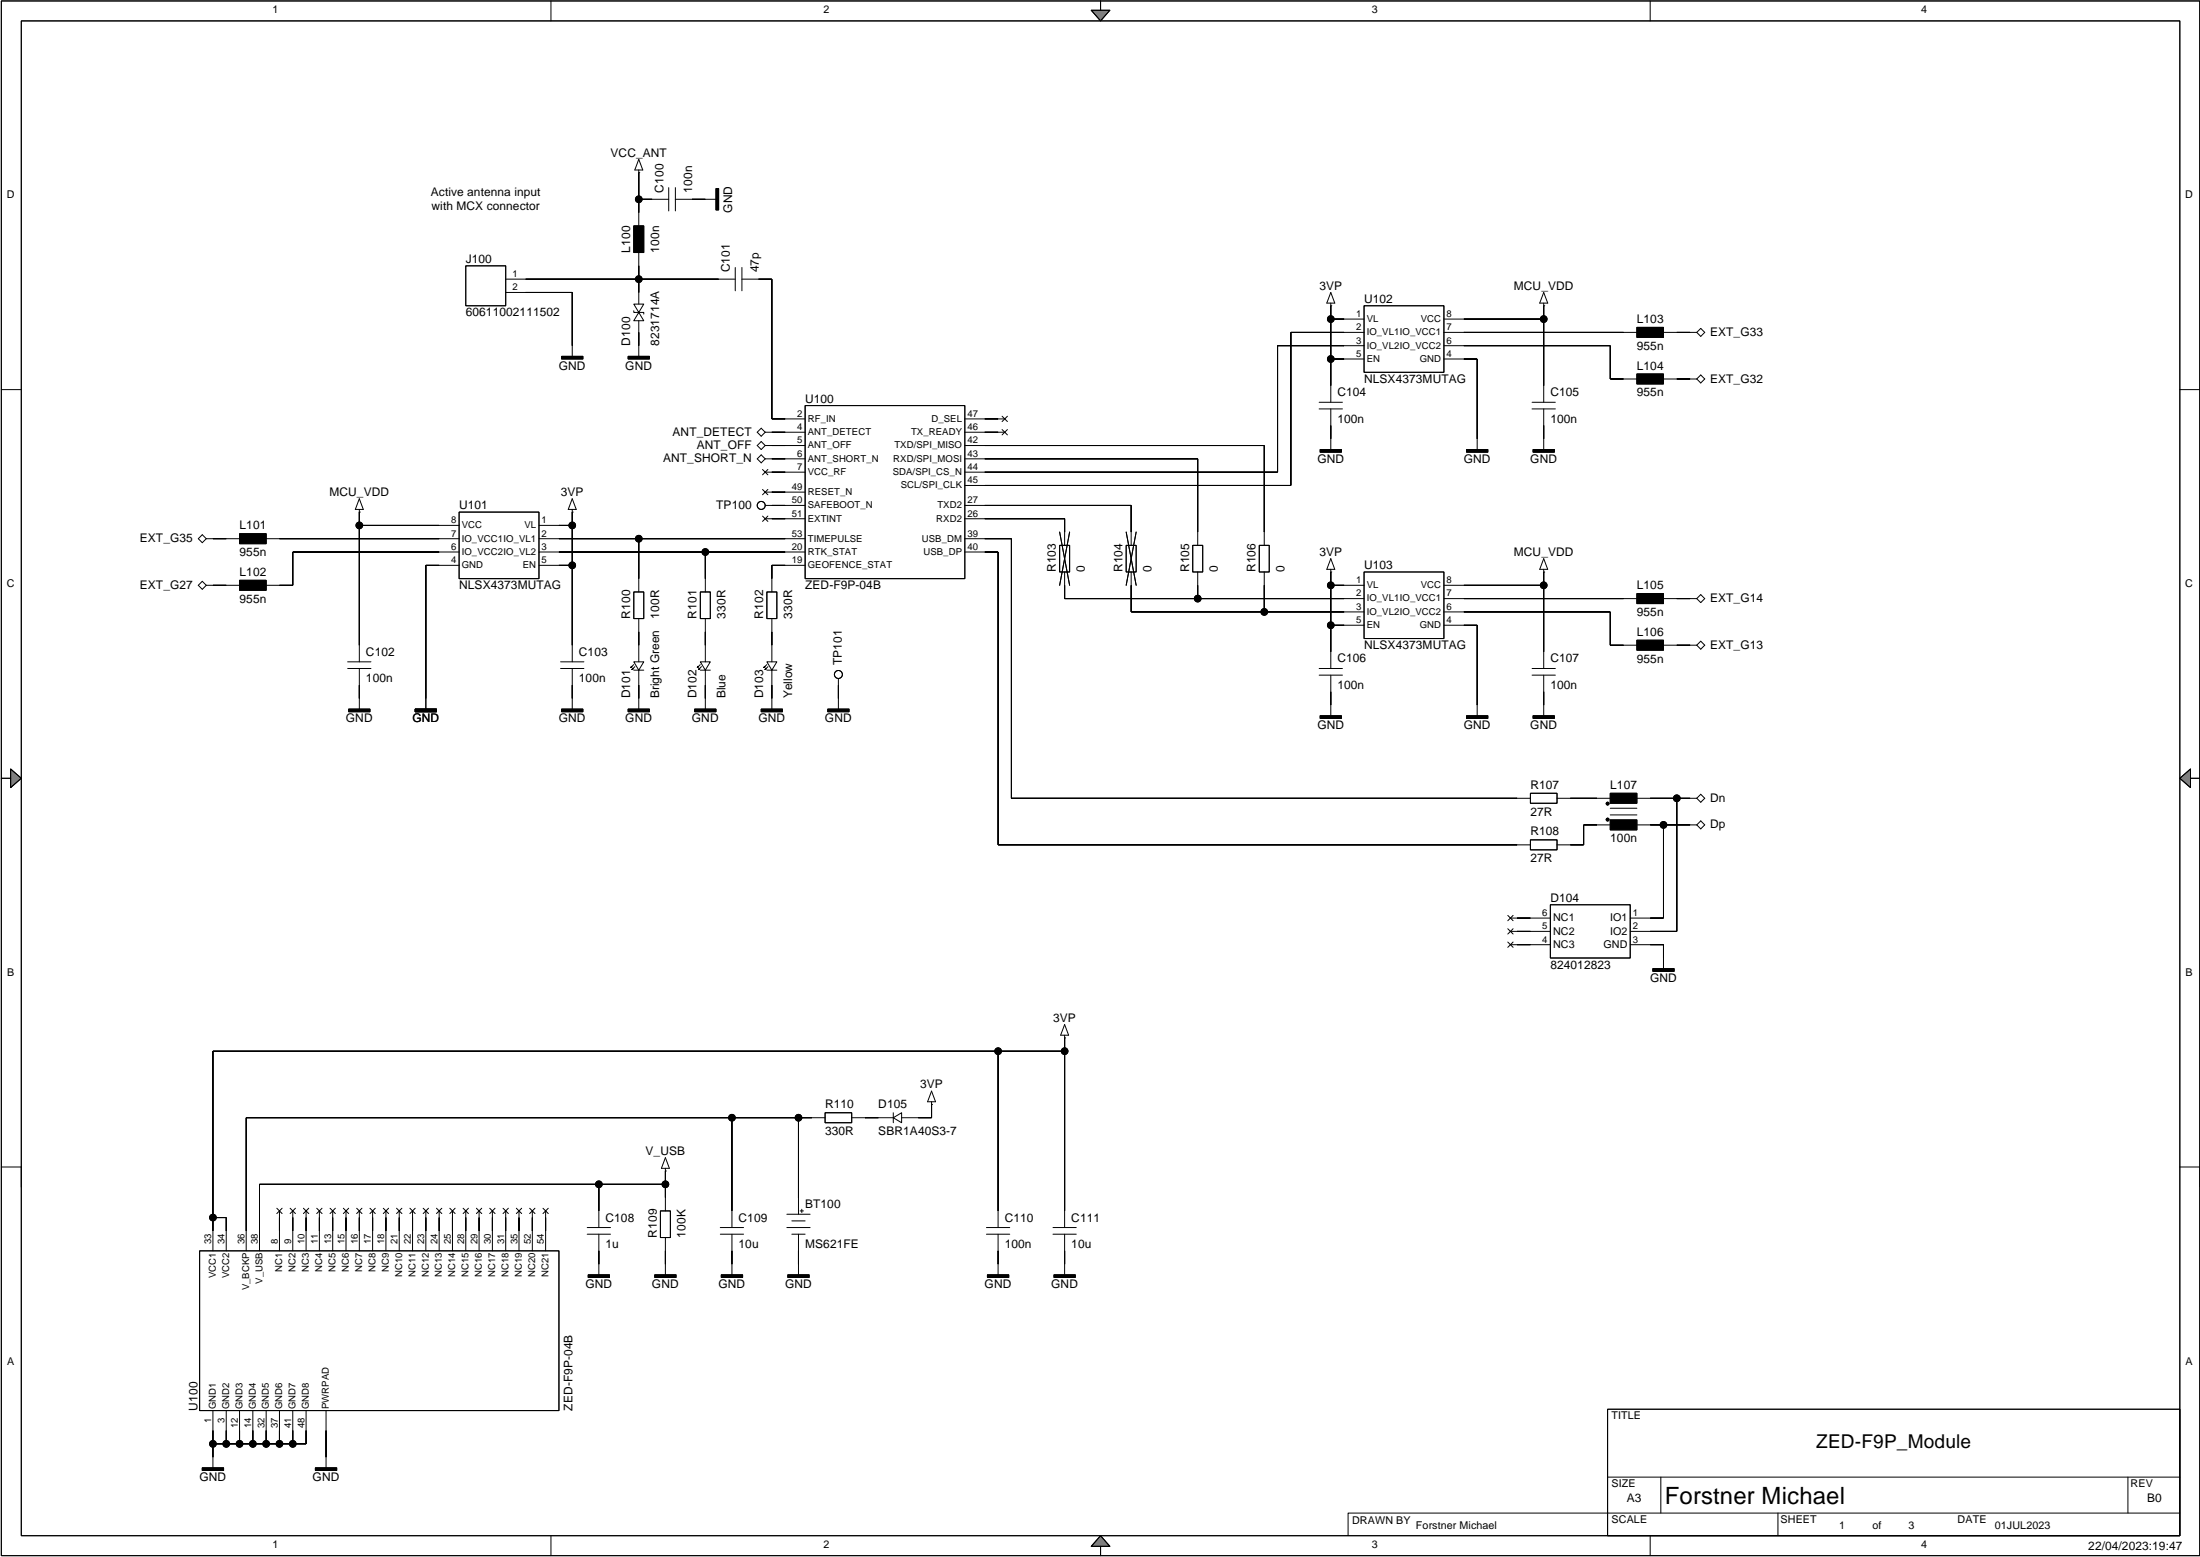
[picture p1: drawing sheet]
<svg xmlns="http://www.w3.org/2000/svg" width="420mm" height="297mm" viewBox="0 0 420 297" stroke-linecap="round" stroke-linejoin="round" font-family="sans-serif">
<path d="M416 148.5l2-1.8v1.8h1.8h-1.8v1.8z" fill-rule="evenodd" fill="#808080" stroke="#000" stroke-width=".19"/>
<path d="M418 148.5v1.8l-2-1.8 2-1.8v1.8h1.8" fill="none" stroke="#000" stroke-width=".19"/>
<path d="M210 .2v1.8h1.8l-1.8 2-1.8-2h1.8z" fill-rule="evenodd" fill="#808080" stroke="#000" stroke-width=".19"/>
<path d="M210 .2v1.8h1.8l-1.8 2-1.8-2h1.8" fill="none" stroke="#000" stroke-width=".19"/>
<path d="M2 146.7l2.1 1.8-2.1 1.8v-1.8h-1.7h1.7z" fill-rule="evenodd" fill="#808080" stroke="#000" stroke-width=".19"/>
<path d="M.3 148.5h1.7v1.8l2.1-1.8-2.1-1.8v1.8M306.8 288.7h-49.6v4.3M306.8 281.8h109.2M316.9 281.8v6.9M339.3 288.7v4.3M406.1 281.8v6.9" fill="none" stroke="#000" stroke-width=".19"/>
<path d="M210 293l1.8 2h-1.8v1.8v-1.8h-1.8z" fill-rule="evenodd" fill="#808080" stroke="#000" stroke-width=".19"/>
<g fill="none" stroke="#000" stroke-width=".19">
<path d="M.3 .2h419.5v296.6h-419.5zM4.1 4h411.9v289h-411.9zM105.1 .2v3.8M314.9 .2v3.8M121.9 32.9h.1M121.9 32.4v10.7M121.9 30.4l.8 2h-1.6zM121.9 38h5.7M127.6 35.8v4.4M128.9 38h7.7M128.9 35.8v4.4M136.6 36h.5v4h-.5z"/>
<path d="M88.9 50.7h7.6v7.6h-7.6zM96.5 55.8h12.7v12.2M96.5 53.3h43.8M120.9 43.1h1.9v5.1h-1.9zM120.9 59.3v.3h1.9v.3M120.9 58h1.9l-.9 1.6zM121.9 59.6l.9 1.6h-1.9zM121.9 48.2v9.8M140.3 51v4.5M141.6 53.3h5.7v26.6h6.3M141.6 51v4.5M253.9 58.3h.1"/>
<path d="M253.9 57.8v18.9M253.9 55.8l.8 2h-1.5zM260.3 58.3h15.2v12.7h-15.2zM294.6 58.3h.1M294.6 55.8l.7 2h-1.5zM294.6 57.8v18.9M.3 74.3h3.8M107.2 68h4v.5h-4zM119.9 68h4v.5h-4zM121.9 61.2v6.8M153.6 77.4h30.5v33h-30.5zM184.1 79.9h7.6"/>
<path d="M191.2 79.4l.5 .5-.5 .5M192.2 79.4l-.5 .5 .5 .5M251.7 76.7h4.5M251.7 78h4.5M253.9 68.5h6.4M253.9 78v7.8M253.9 60.9h6.4M260.3 66h-16.5v24.1h-59.7M260.3 63.4h-14v29.2h-62.2M275.5 63.4h36.8M275.5 66h31.8v6.3h5M275.5 68.5h6.4v17.3"/>
<path d="M275.5 60.9h19.1M292.4 76.7h4.4M292.4 78h4.4M294.6 78v7.8M312.3 62.5h5.1v1.9h-5.1zM312.3 71.3h5.1v2h-5.1zM317.4 63.4h6.4M317.4 72.3h6.4M324.5 62.7l.8 .7-.8 .8-.7-.8zM324.5 71.5l.8 .8-.8 .8-.7-.8zM416 74.3h3.8M68.6 97.7h.1"/>
<path d="M68.6 97.2v29.1M68.6 95.2l.7 2h-1.5zM87.6 97.7h15.2v12.7h-15.2zM109.2 97.7h.1M109.2 97.2v29.1M109.2 95.2l.8 2h-1.6zM144.5 87.5l.8-.7 .7 .7-.7 .8zM145.3 84.2l.7 .8-.7 .8-.8-.8zM145.3 81.7l.7 .8-.7 .7-.8-.7zM145.5 93.4l.5 .5-.5 .5M145.5 98.5l.5 .5-.5 .5M145.5 89.6l.5 .5-.5 .5"/>
<path d="M146 90.1h7.6M146 96.4h7.6M146 85h7.6M146 87.5h7.6M146 93.9h7.6M146 99h7.6M146 82.5h7.6M146.5 93.4l-.5 .5 .5 .5M146.5 98.5l-.5 .5 .5 .5M146.5 89.6l-.5 .5 .5 .5M184.1 99h19.1v5M184.1 96.4h31.8v7.6"/>
<path d="M184.1 85h57.1v19M184.1 87.5h44.4v16.5M184.1 82.5h7.6M191.2 81.9l.5 .6-.5 .5M192.2 81.9l-.5 .6 .5 .5M251.9 85.8h4.1v.5h-4.1zM279.8 85.8h4.1v.5h-4.1zM292.5 85.8h4.1v.5h-4.1zM37.8 102.8l.8-.8 .8 .8-.8 .7zM38.6 110.9l.8 .8-.8 .7-.8-.7zM39.4 102.8h6.3M39.4 111.7h6.3"/>
<path d="M45.7 101.8h5.1v1.9h-5.1zM45.7 110.7h5.1v1.9h-5.1zM50.8 102.8h36.8M68.6 100.2h19M87.6 105.3h-31.7v6.4h-5.1M87.6 107.9h-6.3v27.4M102.8 102.8h50.8M102.8 105.3h50.8M102.8 107.9h6.4M102.8 100.2h6.4M120.9 112.9h1.9v5.1h-1.9zM121.9 102.8v10.1"/>
<path d="M121.9 118v8.3M133.6 112.9h1.9v5.1h-1.9zM134.6 105.3v7.6M134.6 118v8.3M146.3 112.9h1.9v5.1h-1.9zM147.3 118v8.3M153.6 107.9h-6.3v5M184.1 105.3h6.4v55.9h101.5M184.1 102.8h8.9v49.5h99M202.2 104h1.9v5.1h-1.9zM202.2 101.5l1.9 10.2M203.2 109.1v5.1h57.1"/>
<path d="M204.1 101.5l-1.9 10.2M214.9 104h1.9v5.1h-1.9zM214.9 101.5l1.9 10.2M215.9 109.1v7.6h44.4M216.8 101.5l-1.9 10.2M227.6 104h1.9v5.1h-1.9zM228.5 109.1v5.1M240.3 104h1.9v5.1h-1.9zM241.2 109.1v7.6M253.9 109.1h.1M253.9 108.6v18.9M253.9 106.6l.8 2h-1.5z"/>
<path d="M253.9 119.3h6.4M253.9 111.7h6.4M260.3 109.1h15.2v12.7h-15.2zM275.5 119.3h6.4v17.2M275.5 116.7h31.8v6.4h5M275.5 114.2h36.8M275.5 111.7h19.1M294.6 109.1h.1M294.6 108.6v18.9M294.6 106.6l.7 2h-1.5zM312.3 113.2h5.1v2h-5.1zM317.4 114.2h6.4"/>
<path d="M324.5 113.4l.8 .8-.8 .8-.7-.8zM66.3 127.5h4.5M66.3 126.3h4.5M66.5 135.3h4.1v.5h-4.1zM68.6 127.5v7.8M79.2 135.3h4.1v.5h-4.1zM107 127.5h4.4M107 126.3h4.4M107.2 135.3h4v.5h-4zM109.2 127.5v7.8M119.9 135.3h4v.5h-4zM120.5 127.1l.1 .1-.2 .2z"/>
<path d="M120.7 127.5l.1 .1-.2 .1zM120.9 126.8l-.4 .4M120.9 126.3h1.9l-.9 1.5zM120.9 127.8h1.9M121.2 127.2l-.4 .4M121.9 127.8v7.5M132.6 135.3h4v.5h-4zM133.2 127.1l.1 .1-.2 .2zM133.4 127.5l.1 .1-.2 .1zM133.6 126.8l-.4 .4M133.6 126.3h1.9l-.9 1.5zM133.6 127.8h1.9"/>
<path d="M133.9 127.2l-.4 .4M134.6 127.8v7.5M145.3 135.3h4v.5h-4zM145.9 127.1l.1 .1-.2 .2zM146.1 127.5l.1 .1-.2 .1zM146.3 126.8l-.4 .4M146.3 126.3h1.9l-.9 1.5zM146.3 127.8h1.9M146.5 127.2l-.3 .4M147.3 127.8v7.5M158 135.3h4v.5h-4zM160 129.4v5.9"/>
<path d="M251.7 127.5h4.5M251.7 128.8h4.5M251.9 136.5h4.1v.6h-4.1zM253.9 128.8v7.7M279.8 136.5h4.1v.6h-4.1zM292.4 127.5h4.4M292.4 128.8h4.4M292.5 136.5h4.1v.6h-4.1zM294.6 128.8v7.7M312.3 122.1h5.1v1.9h-5.1zM317.4 123.1h6.4M324.5 122.3l.8 .8-.8 .8-.7-.8z"/>
<path d="M292 151.3h5.1v1.9h-5.1zM297.1 152.3h10.2M307.3 151.3h5v1.9h-5zM307.3 156.4h5v1.9h-5zM307.3 157.4h-5.1v3.8h-5.1M307.3 154.2h5M307.3 155.5h5M312.3 152.3h11.5M312.3 157.4h11.5M317.4 157.4v17.7h-6.3M320 152.3v25.4h-8.9M324.5 151.5l.8 .8-.8 .8-.7-.8z"/>
<path d="M324.5 156.6l.8 .8-.8 .7-.7-.7zM287.7 174.6l.5 .5-.5 .6M287.7 177.2l.5 .5-.5 .5M287.7 179.7l.5 .5-.5 .5M288.2 175.1h7.6M288.2 177.7h7.6M288.7 174.6l-.5 .5 .5 .6M288.7 177.2l-.5 .5 .5 .5M288.7 179.7l-.5 .5 .5 .5M292 160.2h5.1v1.9h-5.1zM295.8 172.6h15.3v10.2h-15.3zM203.2 198h.1"/>
<path d="M203.2 197.5v36.7M203.2 195.5l.7 2h-1.5zM288.2 180.2h7.6M311.1 180.2h6.3v4.6M315.4 184.8h4.1v.5h-4.1zM139.7 213.2v21M152.4 213.2v18.4M157.4 212.3h5.1v1.9h-5.1zM157.4 213.2h-110.4v25.4M162.5 213.2h8M170.5 213.2l1.5-.9v1.9zM170.5 212.3v1.9"/>
<path d="M177.8 210.7h.1M177.8 210.2v3h-5.8M177.8 208.2l.7 2h-1.5zM190.5 200.5v33.7M203.2 200.5h-162.6v38.1M.3 222.6h3.8v3.8M38.1 238.6h68.6v30.5h-68.6zM40.6 232.3h2.6v6.3M52.8 231.5l.5-.5 .5 .5M52.8 230.5l.5 .5 .5-.5M53.3 231v7.6M55.4 231.5l.5-.5 .5 .5"/>
<path d="M55.4 230.5l.5 .5 .5-.5M55.9 231v7.6M57.9 231.5l.5-.5 .5 .5M57.9 230.5l.5 .5 .5-.5M58.4 231v7.6M60.4 231.5l.5-.5 .6 .5M60.4 230.5l.5 .5 .6-.5M60.9 231v7.6M63 231.5l.5-.5 .5 .5M63 230.5l.5 .5 .5-.5M63.5 231v7.6M65.5 231.5l.5-.5 .5 .5"/>
<path d="M65.5 230.5l.5 .5 .5-.5M66 231v7.6M68.1 231.5l.5-.5 .5 .5M68.1 230.5l.5 .5 .5-.5M68.6 231v7.6M70.6 231.5l.5-.5 .5 .5M70.6 230.5l.5 .5 .5-.5M71.1 231v7.6M73.1 231.5l.5-.5 .6 .5M73.1 230.5l.5 .5 .6-.5M73.6 231v7.6M75.7 231.5l.5-.5 .5 .5"/>
<path d="M75.7 230.5l.5 .5 .5-.5M76.2 231v7.6M78.2 231.5l.5-.5 .5 .5M78.2 230.5l.5 .5 .5-.5M78.7 231v7.6M80.8 231.5l.5-.5 .5 .5M80.8 230.5l.5 .5 .5-.5M81.3 231v7.6M83.3 231.5l.5-.5 .5 .5M83.3 230.5l.5 .5 .5-.5M83.8 231v7.6M85.8 231.5l.5-.5 .5 .5"/>
<path d="M85.8 230.5l.5 .5 .5-.5M86.3 231v7.6M88.4 231.5l.5-.5 .5 .5M88.4 230.5l.5 .5 .5-.5M88.9 231v7.6M90.9 231.5l.5-.5 .5 .5M90.9 230.5l.5 .5 .5-.5M91.4 231v7.6M93.5 231.5l.5-.5 .5 .5M93.5 230.5l.5 .5 .5-.5M94 231v7.6M96 231.5l.5-.5 .5 .5"/>
<path d="M96 230.5l.5 .5 .5-.5M96.5 231v7.6M98.5 231.5l.5-.5 .5 .5M98.5 230.5l.5 .5 .5-.5M99 231v7.6M101.1 231.5l.5-.5 .5 .5M101.1 230.5l.5 .5 .5-.5M101.6 231v7.6M103.6 231.5l.5-.5 .5 .5M103.6 230.5l.5 .5 .5-.5M104.1 231v7.6M112.1 234.2h4.4"/>
<path d="M112.1 235.5h4.4M114.3 225.9v8.3M114.3 235.5v7.7M126 231h1.9v5.1h-1.9zM127 223.4h.1M127 225.9h-77.5v12.7M127 222.9v8.1M127 236.1v7.1M127 220.9l.7 2h-1.5zM137.4 234.2h4.5M137.4 235.5h4.5M139.7 235.5v7.7"/>
<path d="M150.1 234.2h4.5M150.1 231.6h4.5M151.1 235.5h2.5M151.1 232.9h2.5M152.4 235.5v7.7M152.7 231h.6M153 230.7v.6M188.2 234.2h4.5M188.2 235.5h4.5M190.5 235.5v7.7M200.9 234.2h4.5M200.9 235.5h4.5"/>
<path d="M203.2 235.5v7.7M416 222.6h3.8v3.8M112.2 243.2h4.1v.5h-4.1zM124.9 243.2h4.1v.5h-4.1zM137.6 243.2h4.1v.5h-4.1zM150.3 243.2h4.1v.5h-4.1zM188.4 243.2h4.1v.5h-4.1zM201.1 243.2h4.1v.5h-4.1zM40.6 269.1v10.9M43.2 269.1v6.4M45.7 269.1v6.4M48.2 269.1v6.4"/>
<path d="M50.8 269.1v6.4M53.3 269.1v6.4M55.9 269.1v6.4M58.4 269.1v6.4h-17.8M62.2 269.1v10.9M306.8 268.9h109.2v24.1h-109.2zM38.6 280h4.1v.5h-4.1zM60.2 280h4v.5h-4zM105.1 293v3.8M210 295h-1.8l1.8-2 1.8 2h-1.8v1.8M306.8 288.7h109.2M314.9 293v3.8"/>
<circle cx="121.9" cy="38" r=".63"/>
<circle cx="121.9" cy="53.3" r=".63"/>
<circle cx="253.9" cy="68.5" r=".63"/>
<circle cx="253.9" cy="60.9" r=".63"/>
<circle cx="294.6" cy="60.9" r=".63"/>
<circle cx="145.3" cy="96.4" r=".76"/>
<circle cx="68.6" cy="100.2" r=".63"/>
<circle cx="109.2" cy="107.9" r=".63"/>
<circle cx="109.2" cy="100.2" r=".63"/>
<circle cx="121.9" cy="102.8" r=".63"/>
<circle cx="134.6" cy="105.3" r=".63"/>
<circle cx="228.5" cy="114.2" r=".63"/>
<circle cx="241.2" cy="116.7" r=".63"/>
<circle cx="253.9" cy="111.7" r=".63"/>
<circle cx="253.9" cy="119.3" r=".63"/>
<circle cx="294.6" cy="111.7" r=".63"/>
<circle cx="160" cy="128.7" r=".76"/>
<circle cx="306.8" cy="153.3" r=".25"/>
<circle cx="306.8" cy="156.4" r=".25"/>
<circle cx="317.4" cy="157.4" r=".63"/>
<circle cx="320" cy="152.3" r=".63"/>
<circle cx="139.7" cy="213.2" r=".63"/>
<circle cx="152.4" cy="213.2" r=".63"/>
<circle cx="190.5" cy="200.5" r=".63"/>
<circle cx="203.2" cy="200.5" r=".63"/>
<circle cx="40.6" cy="232.3" r=".63"/>
<circle cx="114.3" cy="225.9" r=".63"/>
<circle cx="127" cy="225.9" r=".63"/>
<circle cx="40.6" cy="275.5" r=".63"/>
<circle cx="43.2" cy="275.5" r=".63"/>
<circle cx="45.7" cy="275.5" r=".63"/>
<circle cx="48.2" cy="275.5" r=".63"/>
<circle cx="50.8" cy="275.5" r=".63"/>
<circle cx="53.3" cy="275.5" r=".63"/>
<circle cx="55.9" cy="275.5" r=".63"/>
</g>
<g fill="#000" stroke="#000" stroke-width=".19">
<path d="M121.9 32.9v5.1z" fill-rule="evenodd"/>
<path d="M121.9 38v2.6z" fill-rule="evenodd"/>
<path d="M121.9 38h2.5z" fill-rule="evenodd"/>
<path d="M132.1 38h2.5z" fill-rule="evenodd"/>
<path d="M109.2 55.8v10.2z" fill-rule="evenodd"/>
<path d="M100.3 55.8h8.9z" fill-rule="evenodd"/>
<path d="M120.9 43.1h1.9v5.1h-1.9z" fill-rule="evenodd"/>
<path d="M121.9 50.7v2.6z" fill-rule="evenodd"/>
<path d="M121.9 53.3v2.5z" fill-rule="evenodd"/>
<path d="M100.3 53.3h21.6z" fill-rule="evenodd"/>
<path d="M136.6 36h.5v4h-.5z" fill-rule="evenodd"/>
<path d="M121.9 53.3h15.2z" fill-rule="evenodd"/>
<path d="M144.7 53.3h2.6z" fill-rule="evenodd"/>
<path d="M147.3 53.3v26.6z" fill-rule="evenodd"/>
<path d="M253.9 58.3v2.6z" fill-rule="evenodd"/>
<path d="M294.6 58.3v2.6z" fill-rule="evenodd"/>
<path d="M107.2 68h4v.5h-4z" fill-rule="evenodd"/>
<path d="M119.9 68h4v.5h-4z" fill-rule="evenodd"/>
<path d="M121.9 63.4v2.6z" fill-rule="evenodd"/>
<path d="M147.3 79.9h2.5z" fill-rule="evenodd"/>
<path d="M187.9 79.9h2.6z" fill-rule="evenodd"/>
<path d="M243.8 66v24.1z" fill-rule="evenodd"/>
<path d="M246.3 63.4v29.2z" fill-rule="evenodd"/>
<path d="M253.9 68.5v5.1z" fill-rule="evenodd"/>
<path d="M253.9 60.9v7.6z" fill-rule="evenodd"/>
<path d="M246.3 63.4h10.2z" fill-rule="evenodd"/>
<path d="M243.8 66h12.7z" fill-rule="evenodd"/>
<path d="M253.9 68.5h2.6z" fill-rule="evenodd"/>
<path d="M253.9 60.9h2.6z" fill-rule="evenodd"/>
<path d="M279.3 68.5h2.6z" fill-rule="evenodd"/>
<path d="M281.9 68.5v15.2z" fill-rule="evenodd"/>
<path d="M294.6 60.9v12.7z" fill-rule="evenodd"/>
<path d="M279.3 60.9h15.3z" fill-rule="evenodd"/>
<path d="M307.3 66v6.3z" fill-rule="evenodd"/>
<path d="M279.3 66h28z" fill-rule="evenodd"/>
<path d="M307.3 72.3h2.5z" fill-rule="evenodd"/>
<path d="M279.3 63.4h30.5z" fill-rule="evenodd"/>
<path d="M312.3 62.5h5.1v1.9h-5.1z" fill-rule="evenodd"/>
<path d="M312.3 71.3h5.1v2h-5.1z" fill-rule="evenodd"/>
<path d="M320 63.4h2.5z" fill-rule="evenodd"/>
<path d="M320 72.3h2.5z" fill-rule="evenodd"/>
<path d="M68.6 97.7v2.5z" fill-rule="evenodd"/>
<path d="M109.2 97.7v2.5z" fill-rule="evenodd"/>
<path d="M147.3 93.9h2.5z" fill-rule="evenodd"/>
<path d="M147.3 96.4h2.5z" fill-rule="evenodd"/>
<path d="M147.3 99h2.5z" fill-rule="evenodd"/>
<path d="M147.3 90.1h2.5z" fill-rule="evenodd"/>
<path d="M147.3 85h2.5z" fill-rule="evenodd"/>
<path d="M147.3 87.5h2.5z" fill-rule="evenodd"/>
<path d="M147.3 82.5h2.5z" fill-rule="evenodd"/>
<path d="M187.9 82.5h2.6z" fill-rule="evenodd"/>
<path d="M187.9 99h15.3z" fill-rule="evenodd"/>
<path d="M203.2 99v2.5z" fill-rule="evenodd"/>
<path d="M215.9 96.4v5.1z" fill-rule="evenodd"/>
<path d="M187.9 96.4h28z" fill-rule="evenodd"/>
<path d="M228.5 87.5v14z" fill-rule="evenodd"/>
<path d="M187.9 87.5h40.6z" fill-rule="evenodd"/>
<path d="M241.2 85v16.5z" fill-rule="evenodd"/>
<path d="M187.9 85h53.3z" fill-rule="evenodd"/>
<path d="M187.9 90.1h55.9z" fill-rule="evenodd"/>
<path d="M187.9 92.6h58.4z" fill-rule="evenodd"/>
<path d="M251.9 85.8h4.1v.5h-4.1z" fill-rule="evenodd"/>
<path d="M253.9 81.2v2.5z" fill-rule="evenodd"/>
<path d="M279.8 85.8h4.1v.5h-4.1z" fill-rule="evenodd"/>
<path d="M292.5 85.8h4.1v.5h-4.1z" fill-rule="evenodd"/>
<path d="M294.6 81.2v2.5z" fill-rule="evenodd"/>
<path d="M40.6 111.7h2.6z" fill-rule="evenodd"/>
<path d="M40.6 102.8h2.6z" fill-rule="evenodd"/>
<path d="M45.7 101.8h5.1v1.9h-5.1z" fill-rule="evenodd"/>
<path d="M45.7 110.7h5.1v1.9h-5.1z" fill-rule="evenodd"/>
<path d="M53.3 111.7h2.6z" fill-rule="evenodd"/>
<path d="M55.9 105.3v6.4z" fill-rule="evenodd"/>
<path d="M68.6 100.2v22.9z" fill-rule="evenodd"/>
<path d="M81.3 107.9v25.3z" fill-rule="evenodd"/>
<path d="M81.3 107.9h2.5z" fill-rule="evenodd"/>
<path d="M68.6 100.2h15.2z" fill-rule="evenodd"/>
<path d="M53.3 102.8h30.5z" fill-rule="evenodd"/>
<path d="M55.9 105.3h27.9z" fill-rule="evenodd"/>
<path d="M106.7 100.2h2.5z" fill-rule="evenodd"/>
<path d="M109.2 100.2v7.7z" fill-rule="evenodd"/>
<path d="M106.7 107.9h2.5z" fill-rule="evenodd"/>
<path d="M109.2 107.9v15.2z" fill-rule="evenodd"/>
<path d="M106.7 102.8h15.2z" fill-rule="evenodd"/>
<path d="M121.9 102.8v7.6z" fill-rule="evenodd"/>
<path d="M134.6 105.3v5.1z" fill-rule="evenodd"/>
<path d="M106.7 105.3h27.9z" fill-rule="evenodd"/>
<path d="M147.3 107.9v2.5z" fill-rule="evenodd"/>
<path d="M121.9 102.8h27.9z" fill-rule="evenodd"/>
<path d="M147.3 107.9h2.5z" fill-rule="evenodd"/>
<path d="M134.6 105.3h15.2z" fill-rule="evenodd"/>
<path d="M187.9 105.3h2.6z" fill-rule="evenodd"/>
<path d="M190.5 105.3v55.9z" fill-rule="evenodd"/>
<path d="M187.9 102.8h5.1z" fill-rule="evenodd"/>
<path d="M193 102.8v49.5z" fill-rule="evenodd"/>
<path d="M203.2 111.7v2.5z" fill-rule="evenodd"/>
<path d="M215.9 111.7v5z" fill-rule="evenodd"/>
<path d="M228.5 111.7v2.5z" fill-rule="evenodd"/>
<path d="M203.2 114.2h25.3z" fill-rule="evenodd"/>
<path d="M215.9 116.7h25.3z" fill-rule="evenodd"/>
<path d="M241.2 111.7v5z" fill-rule="evenodd"/>
<path d="M253.9 109.1v2.6z" fill-rule="evenodd"/>
<path d="M253.9 111.7v7.6z" fill-rule="evenodd"/>
<path d="M253.9 119.3v5.1z" fill-rule="evenodd"/>
<path d="M253.9 111.7h2.6z" fill-rule="evenodd"/>
<path d="M253.9 119.3h2.6z" fill-rule="evenodd"/>
<path d="M228.5 114.2h28z" fill-rule="evenodd"/>
<path d="M241.2 116.7h15.3z" fill-rule="evenodd"/>
<path d="M279.3 119.3h2.6z" fill-rule="evenodd"/>
<path d="M281.9 119.3v15.2z" fill-rule="evenodd"/>
<path d="M294.6 109.1v2.6z" fill-rule="evenodd"/>
<path d="M279.3 111.7h15.3z" fill-rule="evenodd"/>
<path d="M294.6 111.7v12.7z" fill-rule="evenodd"/>
<path d="M307.3 116.7v6.4z" fill-rule="evenodd"/>
<path d="M279.3 116.7h28z" fill-rule="evenodd"/>
<path d="M279.3 114.2h30.5z" fill-rule="evenodd"/>
<path d="M312.3 113.2h5.1v2h-5.1z" fill-rule="evenodd"/>
<path d="M320 114.2h2.5z" fill-rule="evenodd"/>
<path d="M66.5 135.3h4.1v.5h-4.1z" fill-rule="evenodd"/>
<path d="M68.6 130.7v2.5z" fill-rule="evenodd"/>
<path d="M79.2 135.3h4.1v.5h-4.1z" fill-rule="evenodd"/>
<path d="M79.2 135.3h4.1v.5h-4.1z" fill-rule="evenodd"/>
<path d="M107.2 135.3h4v.5h-4z" fill-rule="evenodd"/>
<path d="M109.2 130.7v2.5z" fill-rule="evenodd"/>
<path d="M119.9 135.3h4v.5h-4z" fill-rule="evenodd"/>
<path d="M120.5 127.1l.1 .1-.2 .2z" fill-rule="evenodd"/>
<path d="M120.7 127.5l.1 .1-.2 .1z" fill-rule="evenodd"/>
<path d="M121.9 130.7v2.5z" fill-rule="evenodd"/>
<path d="M121.9 120.5v2.6z" fill-rule="evenodd"/>
<path d="M132.6 135.3h4v.5h-4z" fill-rule="evenodd"/>
<path d="M133.2 127.1l.1 .1-.2 .2z" fill-rule="evenodd"/>
<path d="M133.4 127.5l.1 .1-.2 .1z" fill-rule="evenodd"/>
<path d="M134.6 130.7v2.5z" fill-rule="evenodd"/>
<path d="M134.6 120.5v2.6z" fill-rule="evenodd"/>
<path d="M145.3 135.3h4v.5h-4z" fill-rule="evenodd"/>
<path d="M145.9 127.1l.1 .1-.2 .2z" fill-rule="evenodd"/>
<path d="M146.1 127.5l.1 .1-.2 .1z" fill-rule="evenodd"/>
<path d="M147.3 130.7v2.5z" fill-rule="evenodd"/>
<path d="M147.3 120.5v2.6z" fill-rule="evenodd"/>
<path d="M158 135.3h4v.5h-4z" fill-rule="evenodd"/>
<path d="M160 130.7v2.5z" fill-rule="evenodd"/>
<path d="M251.9 136.5h4.1v.6h-4.1z" fill-rule="evenodd"/>
<path d="M253.9 132v2.5z" fill-rule="evenodd"/>
<path d="M279.8 136.5h4.1v.6h-4.1z" fill-rule="evenodd"/>
<path d="M292.5 136.5h4.1v.6h-4.1z" fill-rule="evenodd"/>
<path d="M294.6 132v2.5z" fill-rule="evenodd"/>
<path d="M307.3 123.1h2.5z" fill-rule="evenodd"/>
<path d="M312.3 122.1h5.1v1.9h-5.1z" fill-rule="evenodd"/>
<path d="M320 123.1h2.5z" fill-rule="evenodd"/>
<path d="M193 152.3h96.5z" fill-rule="evenodd"/>
<path d="M302.2 157.4v3.8z" fill-rule="evenodd"/>
<path d="M299.7 152.3h5z" fill-rule="evenodd"/>
<path d="M302.2 157.4h2.5z" fill-rule="evenodd"/>
<path d="M307.3 151.3h5v1.9h-5z" fill-rule="evenodd"/>
<path d="M307.3 156.4h5v1.9h-5z" fill-rule="evenodd"/>
<path d="M314.9 157.4h2.5z" fill-rule="evenodd"/>
<path d="M317.4 157.4v17.7z" fill-rule="evenodd"/>
<path d="M314.9 152.3h5.1z" fill-rule="evenodd"/>
<path d="M320 152.3v25.4z" fill-rule="evenodd"/>
<path d="M317.4 157.4h5.1z" fill-rule="evenodd"/>
<path d="M320 152.3h2.5z" fill-rule="evenodd"/>
<path d="M190.5 161.2h99z" fill-rule="evenodd"/>
<path d="M289.5 175.1h2.5z" fill-rule="evenodd"/>
<path d="M289.5 177.7h2.5z" fill-rule="evenodd"/>
<path d="M299.7 161.2h2.5z" fill-rule="evenodd"/>
<path d="M314.9 175.1h2.5z" fill-rule="evenodd"/>
<path d="M314.9 177.7h5.1z" fill-rule="evenodd"/>
<path d="M203.2 198v2.5z" fill-rule="evenodd"/>
<path d="M289.5 180.2h2.5z" fill-rule="evenodd"/>
<path d="M315.4 184.8h4.1v.5h-4.1z" fill-rule="evenodd"/>
<path d="M314.9 180.2h2.5z" fill-rule="evenodd"/>
<path d="M317.4 180.2v2.6z" fill-rule="evenodd"/>
<path d="M40.6 200.5v31.8z" fill-rule="evenodd"/>
<path d="M47 213.2v21.6z" fill-rule="evenodd"/>
<path d="M139.7 213.2v17.8z" fill-rule="evenodd"/>
<path d="M47 213.2h92.7z" fill-rule="evenodd"/>
<path d="M139.7 213.2h12.7z" fill-rule="evenodd"/>
<path d="M152.4 213.2v15.3z" fill-rule="evenodd"/>
<path d="M152.4 213.2h2.5z" fill-rule="evenodd"/>
<path d="M165.1 213.2h2.5z" fill-rule="evenodd"/>
<path d="M177.8 210.7v2.5z" fill-rule="evenodd"/>
<path d="M175.2 213.2h2.6z" fill-rule="evenodd"/>
<path d="M40.6 200.5h149.9z" fill-rule="evenodd"/>
<path d="M190.5 200.5v30.5z" fill-rule="evenodd"/>
<path d="M203.2 200.5v30.5z" fill-rule="evenodd"/>
<path d="M190.5 200.5h12.7z" fill-rule="evenodd"/>
<path d="M40.6 232.3v2.5z" fill-rule="evenodd"/>
<path d="M40.6 232.3h2.6z" fill-rule="evenodd"/>
<path d="M43.2 232.3v2.5z" fill-rule="evenodd"/>
<path d="M49.5 225.9v8.9z" fill-rule="evenodd"/>
<path d="M53.3 232.3v2.5z" fill-rule="evenodd"/>
<path d="M55.9 232.3v2.5z" fill-rule="evenodd"/>
<path d="M58.4 232.3v2.5z" fill-rule="evenodd"/>
<path d="M60.9 232.3v2.5z" fill-rule="evenodd"/>
<path d="M63.5 232.3v2.5z" fill-rule="evenodd"/>
<path d="M66 232.3v2.5z" fill-rule="evenodd"/>
<path d="M68.6 232.3v2.5z" fill-rule="evenodd"/>
<path d="M71.1 232.3v2.5z" fill-rule="evenodd"/>
<path d="M73.6 232.3v2.5z" fill-rule="evenodd"/>
<path d="M76.2 232.3v2.5z" fill-rule="evenodd"/>
<path d="M78.7 232.3v2.5z" fill-rule="evenodd"/>
<path d="M81.3 232.3v2.5z" fill-rule="evenodd"/>
<path d="M83.8 232.3v2.5z" fill-rule="evenodd"/>
<path d="M86.3 232.3v2.5z" fill-rule="evenodd"/>
<path d="M88.9 232.3v2.5z" fill-rule="evenodd"/>
<path d="M91.4 232.3v2.5z" fill-rule="evenodd"/>
<path d="M94 232.3v2.5z" fill-rule="evenodd"/>
<path d="M96.5 232.3v2.5z" fill-rule="evenodd"/>
<path d="M99 232.3v2.5z" fill-rule="evenodd"/>
<path d="M101.6 232.3v2.5z" fill-rule="evenodd"/>
<path d="M104.1 232.3v2.5z" fill-rule="evenodd"/>
<path d="M114.3 238.6v2.6z" fill-rule="evenodd"/>
<path d="M49.5 225.9h64.8z" fill-rule="evenodd"/>
<path d="M114.3 225.9v5.1z" fill-rule="evenodd"/>
<path d="M127 225.9v2.6z" fill-rule="evenodd"/>
<path d="M127 223.4v2.5z" fill-rule="evenodd"/>
<path d="M114.3 225.9h12.7z" fill-rule="evenodd"/>
<path d="M127 238.6v2.6z" fill-rule="evenodd"/>
<path d="M139.7 238.6v2.6z" fill-rule="evenodd"/>
<path d="M152.4 238.6v2.6z" fill-rule="evenodd"/>
<path d="M190.5 238.6v2.6z" fill-rule="evenodd"/>
<path d="M203.2 238.6v2.6z" fill-rule="evenodd"/>
<path d="M112.2 243.2h4.1v.5h-4.1z" fill-rule="evenodd"/>
<path d="M124.9 243.2h4.1v.5h-4.1z" fill-rule="evenodd"/>
<path d="M137.6 243.2h4.1v.5h-4.1z" fill-rule="evenodd"/>
<path d="M150.3 243.2h4.1v.5h-4.1z" fill-rule="evenodd"/>
<path d="M188.4 243.2h4.1v.5h-4.1z" fill-rule="evenodd"/>
<path d="M201.1 243.2h4.1v.5h-4.1z" fill-rule="evenodd"/>
<path d="M40.6 272.9v2.6z" fill-rule="evenodd"/>
<path d="M40.6 275.5v2.5z" fill-rule="evenodd"/>
<path d="M43.2 272.9v2.6z" fill-rule="evenodd"/>
<path d="M40.6 275.5h2.6z" fill-rule="evenodd"/>
<path d="M45.7 272.9v2.6z" fill-rule="evenodd"/>
<path d="M43.2 275.5h2.5z" fill-rule="evenodd"/>
<path d="M45.7 275.5h2.5z" fill-rule="evenodd"/>
<path d="M48.2 272.9v2.6z" fill-rule="evenodd"/>
<path d="M50.8 272.9v2.6z" fill-rule="evenodd"/>
<path d="M48.2 275.5h2.6z" fill-rule="evenodd"/>
<path d="M50.8 275.5h2.5z" fill-rule="evenodd"/>
<path d="M53.3 272.9v2.6z" fill-rule="evenodd"/>
<path d="M55.9 272.9v2.6z" fill-rule="evenodd"/>
<path d="M53.3 275.5h2.6z" fill-rule="evenodd"/>
<path d="M58.4 272.9v2.6z" fill-rule="evenodd"/>
<path d="M55.9 275.5h2.5z" fill-rule="evenodd"/>
<path d="M62.2 272.9v5.1z" fill-rule="evenodd"/>
<path d="M38.6 280h4.1v.5h-4.1z" fill-rule="evenodd"/>
<path d="M60.2 280h4v.5h-4z" fill-rule="evenodd"/>
<circle cx="121.9" cy="38" r=".63"/>
<circle cx="121.9" cy="53.3" r=".63"/>
<circle cx="253.9" cy="68.5" r=".63"/>
<circle cx="253.9" cy="60.9" r=".63"/>
<circle cx="294.6" cy="60.9" r=".63"/>
<circle cx="68.6" cy="100.2" r=".63"/>
<circle cx="109.2" cy="107.9" r=".63"/>
<circle cx="109.2" cy="100.2" r=".63"/>
<circle cx="121.9" cy="102.8" r=".63"/>
<circle cx="134.6" cy="105.3" r=".63"/>
<circle cx="228.5" cy="114.2" r=".63"/>
<circle cx="241.2" cy="116.7" r=".63"/>
<circle cx="253.9" cy="111.7" r=".63"/>
<circle cx="253.9" cy="119.3" r=".63"/>
<circle cx="294.6" cy="111.7" r=".63"/>
<circle cx="306.8" cy="153.3" r=".25"/>
<circle cx="306.8" cy="156.4" r=".25"/>
<circle cx="317.4" cy="157.4" r=".63"/>
<circle cx="320" cy="152.3" r=".63"/>
<circle cx="139.7" cy="213.2" r=".63"/>
<circle cx="152.4" cy="213.2" r=".63"/>
<circle cx="190.5" cy="200.5" r=".63"/>
<circle cx="203.2" cy="200.5" r=".63"/>
<circle cx="40.6" cy="232.3" r=".63"/>
<circle cx="114.3" cy="225.9" r=".63"/>
<circle cx="127" cy="225.9" r=".63"/>
<circle cx="40.6" cy="275.5" r=".63"/>
<circle cx="43.2" cy="275.5" r=".63"/>
<circle cx="45.7" cy="275.5" r=".63"/>
<circle cx="48.2" cy="275.5" r=".63"/>
<circle cx="50.8" cy="275.5" r=".63"/>
<circle cx="53.3" cy="275.5" r=".63"/>
<circle cx="55.9" cy="275.5" r=".63"/>
</g>
<text font-size="4.5" x="317.7" y="286.9">Forstner Michael</text>
<text font-size="3.6" x="346.6" y="276.3">ZED-F9P_Module</text>
<g font-size="2.3">
<text x="116.5" y="29.9">VCC_ANT</text>
<text x="82.2" y="37.4">Active antenna input</text>
<text x="82.4" y="40">with MCX connector</text>
<text x="126.6" y="36.7" transform="rotate(-90 126.6 36.7)">C100</text>
<text x="132.1" y="36.7" transform="rotate(-90 132.1 36.7)">100n</text>
<text x="139.7" y="40.6" transform="rotate(-90 139.7 40.6)">GND</text>
<text x="88.9" y="50.2">J100</text>
<text x="120.2" y="48.2" transform="rotate(-90 120.2 48.2)">L100</text>
<text x="125.8" y="48.2" transform="rotate(-90 125.8 48.2)">100n</text>
<text x="139.3" y="52" transform="rotate(-90 139.3 52)">C101</text>
<text x="144.8" y="52" transform="rotate(-90 144.8 52)">47p</text>
<text x="251.8" y="55.3">3VP</text>
<text x="260.3" y="57.8">U102</text>
<text x="288.9" y="55.3">MCU_VDD</text>
<text x="88.9" y="60.4">60611002111502</text>
<text x="120.2" y="66" transform="rotate(-90 120.2 66)">D100</text>
<text x="125.8" y="66" transform="rotate(-90 125.8 66)">8231714A</text>
<text x="312.3" y="61.6">L103</text>
<text x="326.3" y="64.1">EXT_G33</text>
<text x="106.6" y="70.5">GND</text>
<text x="119.3" y="70.5">GND</text>
<text x="312.3" y="66.7">955n</text>
<text x="312.3" y="70.5">L104</text>
<text x="153.6" y="76.9">U100</text>
<text x="255.2" y="75.6">C104</text>
<text x="260.3" y="73.1">NLSX4373MUTAG</text>
<text x="295.8" y="75.6">C105</text>
<text x="312.3" y="75.6">955n</text>
<text x="326.3" y="73">EXT_G32</text>
<text x="128.3" y="83.1">ANT_DETECT</text>
<text x="255.2" y="80.7">100n</text>
<text x="295.8" y="80.7">100n</text>
<text x="126.5" y="88.2">ANT_SHORT_N</text>
<text x="133" y="85.7">ANT_OFF</text>
<text x="251.4" y="88.3">GND</text>
<text x="279.3" y="88.3">GND</text>
<text x="292" y="88.3">GND</text>
<text x="62.9" y="94.6">MCU_VDD</text>
<text x="107" y="94.6">3VP</text>
<text x="45.7" y="101">L101</text>
<text x="87.6" y="97.2">U101</text>
<text x="136.7" y="97.1">TP100</text>
<text x="26.7" y="103.5">EXT_G35</text>
<text x="45.7" y="106.1">955n</text>
<text x="251.8" y="106.1">3VP</text>
<text x="288.9" y="106.1">MCU_VDD</text>
<text x="26.7" y="112.3">EXT_G27</text>
<text x="45.7" y="109.9">L102</text>
<text x="87.6" y="112.4">NLSX4373MUTAG</text>
<text x="153.6" y="112.4">ZED-F9P-04B</text>
<text x="201.5" y="109.1" transform="rotate(-90 201.5 109.1)">R103</text>
<text x="207" y="109.1" transform="rotate(-90 207 109.1)">0</text>
<text x="214.2" y="109.1" transform="rotate(-90 214.2 109.1)">R104</text>
<text x="219.7" y="109.1" transform="rotate(-90 219.7 109.1)">0</text>
<text x="226.9" y="109.1" transform="rotate(-90 226.9 109.1)">R105</text>
<text x="232.4" y="109.1" transform="rotate(-90 232.4 109.1)">0</text>
<text x="239.6" y="109.1" transform="rotate(-90 239.6 109.1)">R106</text>
<text x="245.1" y="109.1" transform="rotate(-90 245.1 109.1)">0</text>
<text x="260.3" y="108.6">U103</text>
<text x="312.3" y="112.4">L105</text>
<text x="45.7" y="115">955n</text>
<text x="120.2" y="118" transform="rotate(-90 120.2 118)">R100</text>
<text x="125.8" y="118" transform="rotate(-90 125.8 118)">100R</text>
<text x="132.9" y="118" transform="rotate(-90 132.9 118)">R101</text>
<text x="138.5" y="118" transform="rotate(-90 138.5 118)">330R</text>
<text x="145.6" y="118" transform="rotate(-90 145.6 118)">R102</text>
<text x="151.1" y="118" transform="rotate(-90 151.1 118)">330R</text>
<text x="312.3" y="117.5">955n</text>
<text x="326.3" y="114.9">EXT_G14</text>
<text x="69.8" y="125.1">C102</text>
<text x="110.5" y="125.1">C103</text>
<text x="260.3" y="123.9">NLSX4373MUTAG</text>
<text x="312.3" y="121.3">L106</text>
<text x="326.3" y="123.8">EXT_G13</text>
<text x="69.8" y="130.2">100n</text>
<text x="110.5" y="130.2">100n</text>
<text x="160.7" y="126.9" transform="rotate(-90 160.7 126.9)">TP101</text>
<text x="255.2" y="126.4">C106</text>
<text x="255.2" y="131.5">100n</text>
<text x="295.8" y="131.5">100n</text>
<text x="295.8" y="126.4">C107</text>
<text x="312.3" y="126.4">955n</text>
<text x="66" y="137.8">GND</text>
<text x="78.7" y="137.8">GND</text>
<text x="106.6" y="137.8">GND</text>
<text x="119.3" y="137.8">GND</text>
<text x="120.2" y="133.2" transform="rotate(-90 120.2 133.2)">D101</text>
<text x="125.8" y="133.2" transform="rotate(-90 125.8 133.2)">Bright Green</text>
<text x="132" y="137.8">GND</text>
<text x="132.9" y="133.2" transform="rotate(-90 132.9 133.2)">D102</text>
<text x="138.5" y="133.2" transform="rotate(-90 138.5 133.2)">Blue</text>
<text x="144.7" y="137.8">GND</text>
<text x="145.6" y="133.2" transform="rotate(-90 145.6 133.2)">D103</text>
<text x="151.1" y="133.2" transform="rotate(-90 151.1 133.2)">Yellow</text>
<text x="157.4" y="137.8">GND</text>
<text x="251.4" y="139.1">GND</text>
<text x="279.3" y="139.1">GND</text>
<text x="292" y="139.1">GND</text>
<text x="292" y="155.6">27R</text>
<text x="292" y="150.5">R107</text>
<text x="307.3" y="150.5">L107</text>
<text x="326.3" y="153">Dn</text>
<text x="292" y="159.4">R108</text>
<text x="307.3" y="160.7">100n</text>
<text x="326.3" y="158">Dp</text>
<text x="292" y="164.5">27R</text>
<text x="295.8" y="172.1">D104</text>
<text x="295.8" y="184.8">824012823</text>
<text x="314.9" y="187.3">GND</text>
<text x="201" y="194.9">3VP</text>
<text x="175.6" y="207.6">3VP</text>
<text x="157.4" y="211.5">R110</text>
<text x="167.6" y="211.5">D105</text>
<text x="123.2" y="220.3">V_USB</text>
<text x="157.4" y="216.5">330R</text>
<text x="167.6" y="216.5">SBR1A40S3-7</text>
<text x="115.5" y="233">C108</text>
<text x="140.9" y="233">C109</text>
<text x="153.6" y="230.5">BT100</text>
<text x="191.7" y="233">C110</text>
<text x="204.4" y="233">C111</text>
<text x="115.5" y="238.1">1u</text>
<text x="125.3" y="236.1" transform="rotate(-90 125.3 236.1)">R109</text>
<text x="130.8" y="236.1" transform="rotate(-90 130.8 236.1)">100K</text>
<text x="140.9" y="238.1">10u</text>
<text x="153.6" y="238.1">MS621FE</text>
<text x="191.7" y="238.1">100n</text>
<text x="204.4" y="238.1">10u</text>
<text x="111.7" y="245.7">GND</text>
<text x="124.4" y="245.7">GND</text>
<text x="137.1" y="245.7">GND</text>
<text x="149.8" y="245.7">GND</text>
<text x="187.9" y="245.7">GND</text>
<text x="200.6" y="245.7">GND</text>
<text x="37.7" y="269.1" transform="rotate(-90 37.7 269.1)">U100</text>
<text x="109.2" y="269.1" transform="rotate(-90 109.2 269.1)">ZED-F9P-04B</text>
<text x="38.1" y="282.6">GND</text>
<text x="59.6" y="282.6">GND</text>
<text x="310.4" y="286.6">A3</text>
<text x="409.7" y="286.6">B0</text>
<text x="398.5" y="295.8">22/04/2023:19:47</text>
</g>
<g font-size="2">
<text x="52" y="2.6">1</text>
<text x="157.1" y="2.6">2</text>
<text x="261.7" y="2.6">3</text>
<text x="366.6" y="2.6">4</text>
<text x="1.3" y="37.9">D</text>
<text x="417" y="37.9">D</text>
<text x="1.3" y="112">C</text>
<text x="417" y="112">C</text>
<text x="296.4" y="178.3">NC2</text>
<text x="296.4" y="175.8">NC1</text>
<text x="307.2" y="175.8">IO1</text>
<text x="307.2" y="178.3">IO2</text>
<text x="296.4" y="180.8">NC3</text>
<text x="306" y="180.8">GND</text>
<text x="1.3" y="186.2">B</text>
<text x="417" y="186.2">B</text>
<text x="1.3" y="260.3">A</text>
<text x="417" y="260.3">A</text>
<text x="307.5" y="270.7">TITLE</text>
<text x="307.5" y="283.6">SIZE</text>
<text x="406.6" y="283.6">REV</text>
<text x="258" y="290.7">DRAWN BY</text>
<text x="270.2" y="291.7">Forstner Michael</text>
<text x="307.5" y="290.5">SCALE</text>
<text x="339.8" y="290.5">SHEET</text>
<text x="350.9" y="291.7">1</text>
<text x="357.3" y="291.7">of</text>
<text x="364.2" y="291.7">3</text>
<text x="373.5" y="290.5">DATE</text>
<text x="380.7" y="291.7">01JUL2023</text>
<text x="52" y="295.4">1</text>
<text x="157.1" y="295.4">2</text>
<text x="261.7" y="295.4">3</text>
<text x="366.6" y="295.4">4</text>
</g>
<g font-size="1.8">
<text x="97.8" y="52.8">1</text>
<text x="97.8" y="55.4">2</text>
<text x="258.8" y="63">2</text>
<text x="258.8" y="60.5">1</text>
<text x="258.8" y="65.5">3</text>
<text x="260.8" y="61.4">VL</text>
<text x="260.8" y="64">IO_VL1IO_VCC1</text>
<text x="271.1" y="61.4">VCC</text>
<text x="276" y="63">7</text>
<text x="276" y="65.5">6</text>
<text x="276" y="60.5">8</text>
<text x="258.8" y="68.1">5</text>
<text x="260.8" y="66.5">IO_VL2IO_VCC2</text>
<text x="260.8" y="69">EN</text>
<text x="270.9" y="69">GND</text>
<text x="276" y="68.1">4</text>
<text x="152.1" y="79.5">2</text>
<text x="152.1" y="82">4</text>
<text x="154.1" y="80.5">RF_IN</text>
<text x="154.1" y="83">ANT_DETECT</text>
<text x="173.8" y="83">TX_READY</text>
<text x="177.7" y="80.5">D_SEL</text>
<text x="184.6" y="82">46</text>
<text x="184.6" y="79.5">47</text>
<text x="152.1" y="84.6">5</text>
<text x="152.1" y="89.7">7</text>
<text x="152.1" y="87.1">6</text>
<text x="154.1" y="85.5">ANT_OFF</text>
<text x="154.1" y="88.1">ANT_SHORT_N</text>
<text x="170.5" y="88.1">RXD/SPI_MOSI</text>
<text x="170.7" y="85.5">TXD/SPI_MISO</text>
<text x="184.6" y="84.6">42</text>
<text x="184.6" y="89.7">44</text>
<text x="184.6" y="87.1">43</text>
<text x="151.1" y="93.5">49</text>
<text x="154.1" y="94.4">RESET_N</text>
<text x="154.1" y="90.6">VCC_RF</text>
<text x="170.4" y="90.6">SDA/SPI_CS_N</text>
<text x="171.9" y="93.2">SCL/SPI_CLK</text>
<text x="184.6" y="92.2">45</text>
<text x="86.1" y="99.8">8</text>
<text x="88.1" y="100.8">VCC</text>
<text x="100.1" y="100.8">VL</text>
<text x="103.4" y="99.8">1</text>
<text x="151.1" y="98.5">51</text>
<text x="151.1" y="96">50</text>
<text x="154.1" y="97">SAFEBOOT_N</text>
<text x="154.1" y="99.5">EXTINT</text>
<text x="178.7" y="99.5">RXD2</text>
<text x="178.9" y="97">TXD2</text>
<text x="184.6" y="98.5">26</text>
<text x="184.6" y="96">27</text>
<text x="86.1" y="102.4">7</text>
<text x="86.1" y="107.4">4</text>
<text x="86.1" y="104.9">6</text>
<text x="88.1" y="105.9">IO_VCC2IO_VL2</text>
<text x="88.1" y="103.3">IO_VCC1IO_VL1</text>
<text x="103.4" y="107.4">5</text>
<text x="103.4" y="102.4">2</text>
<text x="103.4" y="104.9">3</text>
<text x="151.1" y="107.4">19</text>
<text x="151.1" y="104.9">20</text>
<text x="151.1" y="102.4">53</text>
<text x="154.1" y="103.3">TIMEPULSE</text>
<text x="154.1" y="105.9">RTK_STAT</text>
<text x="175.9" y="103.3">USB_DM</text>
<text x="176.2" y="105.9">USB_DP</text>
<text x="184.6" y="104.9">40</text>
<text x="184.6" y="102.4">39</text>
<text x="88.1" y="108.4">GND</text>
<text x="99.8" y="108.4">EN</text>
<text x="154.1" y="108.4">GEOFENCE_STAT</text>
<text x="258.8" y="111.2">1</text>
<text x="258.8" y="113.8">2</text>
<text x="260.8" y="112.2">VL</text>
<text x="271.1" y="112.2">VCC</text>
<text x="276" y="113.8">7</text>
<text x="276" y="111.2">8</text>
<text x="258.8" y="116.3">3</text>
<text x="258.8" y="118.9">5</text>
<text x="260.8" y="117.3">IO_VL2IO_VCC2</text>
<text x="260.8" y="114.7">IO_VL1IO_VCC1</text>
<text x="260.8" y="119.8">EN</text>
<text x="270.9" y="119.8">GND</text>
<text x="276" y="116.3">6</text>
<text x="276" y="118.9">4</text>
<text x="294.3" y="179.8">4</text>
<text x="294.3" y="174.7">6</text>
<text x="294.3" y="177.3">5</text>
<text x="311.6" y="177.3">2</text>
<text x="311.6" y="179.8">3</text>
<text x="311.6" y="174.7">1</text>
<text x="40.3" y="237.4" transform="rotate(-90 40.3 237.4)">33</text>
<text x="42.9" y="237.4" transform="rotate(-90 42.9 237.4)">34</text>
<text x="46.7" y="237.4" transform="rotate(-90 46.7 237.4)">36</text>
<text x="49.2" y="237.4" transform="rotate(-90 49.2 237.4)">38</text>
<text x="53" y="237.4" transform="rotate(-90 53 237.4)">8</text>
<text x="55.6" y="237.4" transform="rotate(-90 55.6 237.4)">9</text>
<text x="58.1" y="237.4" transform="rotate(-90 58.1 237.4)">10</text>
<text x="60.6" y="237.4" transform="rotate(-90 60.6 237.4)">11</text>
<text x="63.2" y="237.4" transform="rotate(-90 63.2 237.4)">13</text>
<text x="65.7" y="237.4" transform="rotate(-90 65.7 237.4)">15</text>
<text x="68.3" y="237.4" transform="rotate(-90 68.3 237.4)">16</text>
<text x="70.8" y="237.4" transform="rotate(-90 70.8 237.4)">17</text>
<text x="73.3" y="237.4" transform="rotate(-90 73.3 237.4)">18</text>
<text x="75.9" y="237.4" transform="rotate(-90 75.9 237.4)">21</text>
<text x="78.4" y="237.4" transform="rotate(-90 78.4 237.4)">22</text>
<text x="80.9" y="237.4" transform="rotate(-90 80.9 237.4)">23</text>
<text x="83.5" y="237.4" transform="rotate(-90 83.5 237.4)">24</text>
<text x="86" y="237.4" transform="rotate(-90 86 237.4)">25</text>
<text x="88.6" y="237.4" transform="rotate(-90 88.6 237.4)">28</text>
<text x="91.1" y="237.4" transform="rotate(-90 91.1 237.4)">29</text>
<text x="93.6" y="237.4" transform="rotate(-90 93.6 237.4)">30</text>
<text x="96.2" y="237.4" transform="rotate(-90 96.2 237.4)">31</text>
<text x="98.7" y="237.4" transform="rotate(-90 98.7 237.4)">35</text>
<text x="101.3" y="237.4" transform="rotate(-90 101.3 237.4)">52</text>
<text x="103.8" y="237.4" transform="rotate(-90 103.8 237.4)">54</text>
<text x="41.2" y="243.8" transform="rotate(-90 41.2 243.8)">VCC1</text>
<text x="43.7" y="243.8" transform="rotate(-90 43.7 243.8)">VCC2</text>
<text x="50.1" y="244.9" transform="rotate(-90 50.1 244.9)">V_USB</text>
<text x="53.9" y="242.6" transform="rotate(-90 53.9 242.6)">NC1</text>
<text x="56.4" y="242.6" transform="rotate(-90 56.4 242.6)">NC2</text>
<text x="58.9" y="242.6" transform="rotate(-90 58.9 242.6)">NC3</text>
<text x="61.5" y="242.6" transform="rotate(-90 61.5 242.6)">NC4</text>
<text x="64" y="242.6" transform="rotate(-90 64 242.6)">NC5</text>
<text x="66.6" y="242.6" transform="rotate(-90 66.6 242.6)">NC6</text>
<text x="69.1" y="242.6" transform="rotate(-90 69.1 242.6)">NC7</text>
<text x="71.6" y="242.6" transform="rotate(-90 71.6 242.6)">NC8</text>
<text x="74.2" y="242.6" transform="rotate(-90 74.2 242.6)">NC9</text>
<text x="76.7" y="243.6" transform="rotate(-90 76.7 243.6)">NC10</text>
<text x="79.3" y="243.6" transform="rotate(-90 79.3 243.6)">NC11</text>
<text x="81.8" y="243.6" transform="rotate(-90 81.8 243.6)">NC12</text>
<text x="84.3" y="243.6" transform="rotate(-90 84.3 243.6)">NC13</text>
<text x="86.9" y="243.6" transform="rotate(-90 86.9 243.6)">NC14</text>
<text x="89.4" y="243.6" transform="rotate(-90 89.4 243.6)">NC15</text>
<text x="92" y="243.6" transform="rotate(-90 92 243.6)">NC16</text>
<text x="94.5" y="243.6" transform="rotate(-90 94.5 243.6)">NC17</text>
<text x="97" y="243.6" transform="rotate(-90 97 243.6)">NC18</text>
<text x="99.6" y="243.6" transform="rotate(-90 99.6 243.6)">NC19</text>
<text x="102.1" y="243.6" transform="rotate(-90 102.1 243.6)">NC20</text>
<text x="104.7" y="243.6" transform="rotate(-90 104.7 243.6)">NC21</text>
<text x="47.5" y="246.2" transform="rotate(-90 47.5 246.2)">V_BCKP</text>
<text x="41.2" y="268.9" transform="rotate(-90 41.2 268.9)">GND1</text>
<text x="43.7" y="268.9" transform="rotate(-90 43.7 268.9)">GND2</text>
<text x="46.3" y="268.9" transform="rotate(-90 46.3 268.9)">GND3</text>
<text x="48.8" y="268.9" transform="rotate(-90 48.8 268.9)">GND4</text>
<text x="51.3" y="268.9" transform="rotate(-90 51.3 268.9)">GND5</text>
<text x="53.9" y="268.9" transform="rotate(-90 53.9 268.9)">GND6</text>
<text x="56.4" y="268.9" transform="rotate(-90 56.4 268.9)">GND7</text>
<text x="58.9" y="268.9" transform="rotate(-90 58.9 268.9)">GND8</text>
<text x="62.8" y="268.9" transform="rotate(-90 62.8 268.9)">PWRPAD</text>
<text x="40.3" y="271.4" transform="rotate(-90 40.3 271.4)">1</text>
<text x="42.9" y="271.4" transform="rotate(-90 42.9 271.4)">3</text>
<text x="45.4" y="272.4" transform="rotate(-90 45.4 272.4)">12</text>
<text x="47.9" y="272.4" transform="rotate(-90 47.9 272.4)">14</text>
<text x="50.5" y="272.4" transform="rotate(-90 50.5 272.4)">32</text>
<text x="53" y="272.4" transform="rotate(-90 53 272.4)">37</text>
<text x="55.6" y="272.4" transform="rotate(-90 55.6 272.4)">41</text>
<text x="58.1" y="272.4" transform="rotate(-90 58.1 272.4)">48</text>
</g>
</svg>
